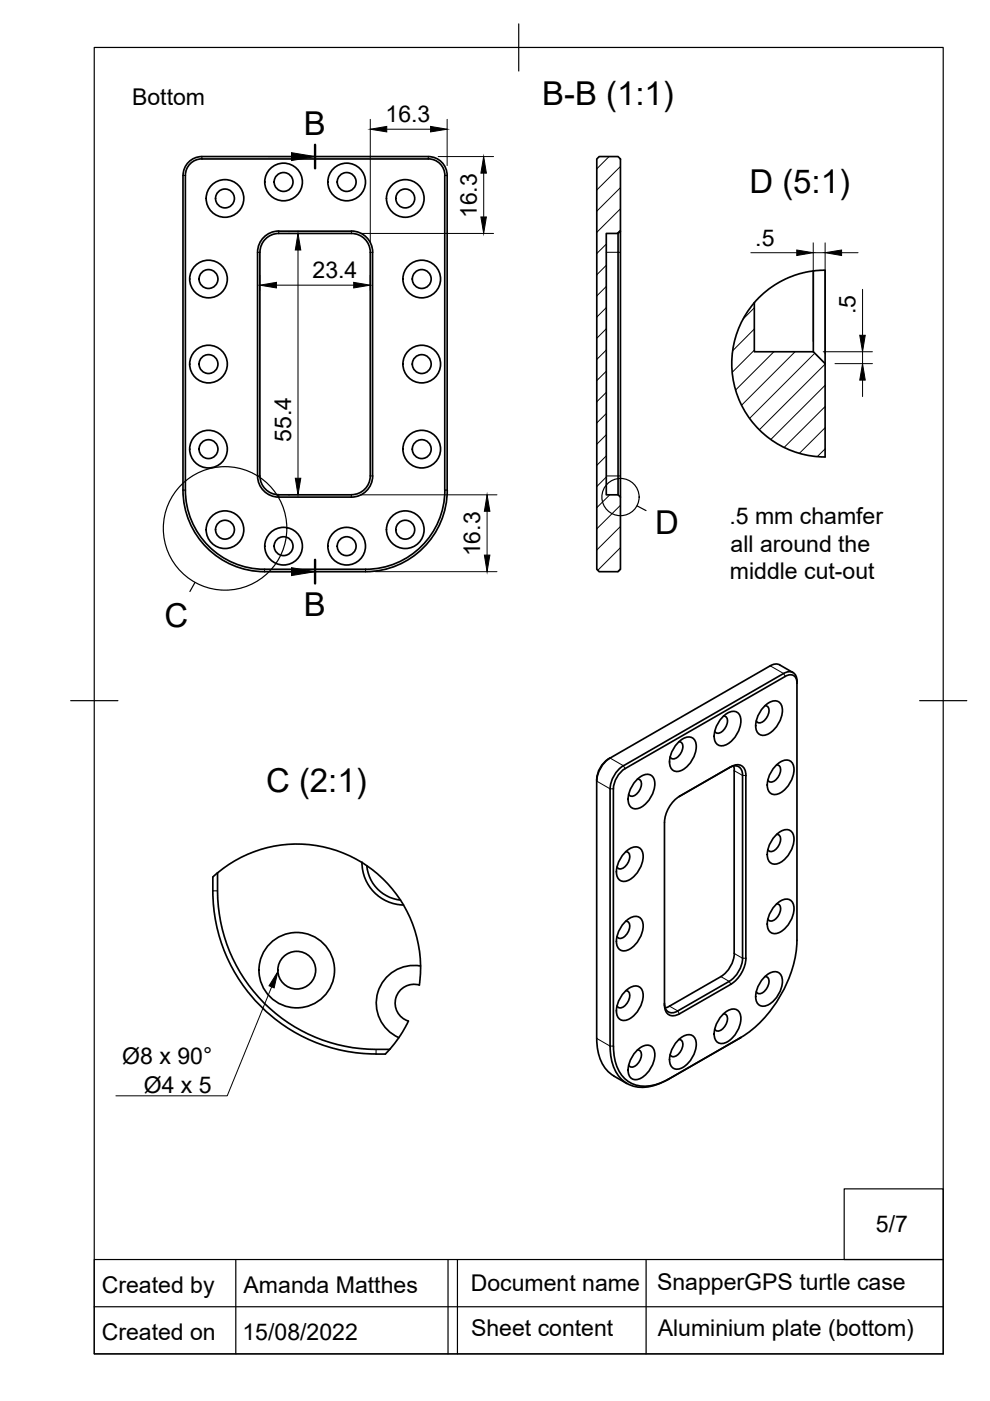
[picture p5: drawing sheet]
<svg xmlns="http://www.w3.org/2000/svg" width="210mm" height="297mm" viewBox="0 0 210 297" stroke-linecap="round" stroke-linejoin="round" font-family="sans-serif">
<!-- layer: Visible Narrow -->
<g fill="none" stroke="#000" stroke-width=".21">
<path d="M38.8 37.2h.5M42.8 33.2v.5M90.8 33.2v.5M94.3 37.2h.5M54.6 53.5h.5M59.1 49v.5M74.5 49v.5M78.5 53.5h.5M128.5 53.5h3.1M38.8 103.9h.5M54.6 100.9h.5M59.1 104.9v.5"/>
<path d="M74.5 104.9v.5M78.5 100.9h.5M94.3 103.9h.5M128.5 100.9h3.1M56.1 120.7v.5M77.5 120.7v.5M163.3 141.2l2.8 1.6 .4 .6M126.5 165.6l2.8 1.6h.7M129.3 160.7l2.9 1.7 .3 .6M144.1 168.8l-.1 .1M155 162.6l-.4 .2M155.7 163.4l1.7 1h.7"/>
<path d="M45.1 188.9h1M76.8 182.9h.1M141.9 213.3l1.8 1 .4 .7M152.8 207.1l1.8 1 .4 .6M155.7 202.1l1.7 1.1h.7M157.1 220l-.4 .2M79.7 222.5v1M126.5 220.2l2.8 1.6h.7M141.9 228.7l-.3 .2"/>
</g>
<!-- layer: Visible -->
<g fill="none" stroke="#000" stroke-width=".36">
<path d="M42.8 33.2h48a4 4 0 0 1 4 4v66.7a17.3 17.3 0 0 1-17.3 17.3M42.8 33.7h48M42.8 33.7a3.5 3.5 0 0 0-3.5 3.5v66.7a16.8 16.8 0 0 0 16.8 16.8h21.4M42.8 33.2a4 4 0 0 0-4 4v66.7a17.3 17.3 0 0 0 17.3 17.3h21.4M90.8 33.7a3.5 3.5 0 0 1 3.5 3.5v66.7a16.8 16.8 0 0 1-16.8 16.8M127 33.2h4l.6 .5v15.3l-.6 .5h-2.5v55.4h2.5l.6 .5v15.3l-.6 .5h-4l-.5-.5v-87zM55.1 53.5v47.4M55.1 53.5a4 4 0 0 1 4-4h15.4a4 4 0 0 1 4 4v47.4a4 4 0 0 1-4 4h-15.4a4 4 0 0 1-4-4M59.1 49h15.4M59.1 49a4.5 4.5 0 0 0-4.5 4.5v47.4a4.5 4.5 0 0 0 4.5 4.5h15.4a4.5 4.5 0 0 0 4.5-4.5M74.5 49a4.5 4.5 0 0 1 4.5 4.5M79 53.5v47.4"/>
<path d="M131 49.5v55.4M131.6 49v56.4M172.4 57.5v17.1M159.9 64.2a19.8 19.8 0 0 0-2.9 21.1 19.8 19.8 0 0 0 18 11.6M174.9 77.1l-2.5-2.5h-12.5v-10.4l2-2 1.6-1.3 2.3-1.4 2.8-1.2 3.1-.8 3.2-.2v39.6M143.7 157.5a2.54 2.54 0 0 1 3.3-.9 3.5 3.5 0 0 1 .1 3.8 5.1 5.1 0 0 1-3.6 3.2 1.67 1.67 0 0 1-1.5-2.1 6.3 6.3 0 0 1 1.7-4zM143.9 157.3a1.09 1.09 0 0 1 .8 1.7l-.2 .4a2.11 2.11 0 0 1-2 1.5l-.4-.4M153.1 152.1a2.54 2.54 0 0 1 3.4-1 3.5 3.5 0 0 1 .1 3.8 5.1 5.1 0 0 1-3.6 3.2 1.67 1.67 0 0 1-1.6-2 6.3 6.3 0 0 1 1.7-4zM153.4 151.8a1.09 1.09 0 0 1 .7 1.7l-.1 .5a2.11 2.11 0 0 1-2 1.4l-.5-.3M162 149.9a2.54 2.54 0 0 1 3.3-1 3.5 3.5 0 0 1 .1 3.8 5.1 5.1 0 0 1-3.6 3.2 1.67 1.67 0 0 1-1.6-2 6.3 6.3 0 0 1 1.8-4zM162.2 149.6a1.09 1.09 0 0 1 .7 1.7l-.1 .5a2.11 2.11 0 0 1-2 1.4l-.5-.3M165.3 141l2.8 1.6"/>
<path d="M165.3 141a1.94 1.94 0 0 0-2 .2l-34 19.5a5.5 5.5 0 0 0-2.8 4.9v54.6M166.1 142.8l-33.9 19.6M166.1 142.8a1.73 1.73 0 0 1 2.1-.2 1.73 1.73 0 0 1 .8 1.8v55M166.5 143.4l-34 19.6M166.5 143.4a1.51 1.51 0 0 1 1.8-.2 1.51 1.51 0 0 1 .7 1.6M129.3 167.2l.1 54.6a9.2 9.2 0 0 0 3.1 7.6 7.5 7.5 0 0 0 7.8 .2l16.8-9.6a26.3 26.3 0 0 0 11.9-20.6M129.4 160.7a6.3 6.3 0 0 0-2.9 4.9M130 167.2v54.6M132.2 162.3a6.3 6.3 0 0 0-2.8 4.9M132.5 163a5.5 5.5 0 0 0-2.4 4.2M134.9 165.4a2.54 2.54 0 0 1 3.3-.9 3.5 3.5 0 0 1 .2 3.8 5.1 5.1 0 0 1-3.6 3.2 1.67 1.67 0 0 1-1.6-2 6.3 6.3 0 0 1 1.7-4.1zM135.2 165.2a1.09 1.09 0 0 1 .7 1.7l-.2 .5a2.11 2.11 0 0 1-1.9 1.4l-.5-.4"/>
<path d="M144.1 168.8a7 7 0 0 0-3.2 5.5v38.8M154.6 162.7a1.73 1.73 0 0 1 2-.1 1.73 1.73 0 0 1 .8 1.8M155 162.6l-11 6.3M155 162.6a1.93 1.93 0 0 1 2.2-.3 1.93 1.93 0 0 1 .9 2.1M155.5 162.4l.2 1M155.7 163.4v38.7M157.4 164.4v38.8a6.3 6.3 0 0 1-2.8 4.9M158.1 164.4v38.8M164.4 177.2a2.54 2.54 0 0 1 3.3-1 3.5 3.5 0 0 1 .2 3.8 5.1 5.1 0 0 1-3.6 3.2 1.67 1.67 0 0 1-1.6-2 6.3 6.3 0 0 1 1.7-4zM164.4 162.4a2.54 2.54 0 0 1 3.3-.9 3.5 3.5 0 0 1 .2 3.8 5.1 5.1 0 0 1-3.6 3.2 1.67 1.67 0 0 1-1.6-2.1 6.3 6.3 0 0 1 1.7-4zM164.7 176.9a1.09 1.09 0 0 1 .7 1.7l-.2 .5a2.11 2.11 0 0 1-1.9 1.4l-.5-.4M164.7 162.2a1.09 1.09 0 0 1 .7 1.7l-.2 .4a2.11 2.11 0 0 1-1.9 1.5l-.5-.4"/>
<path d="M46.1 185.1a36.5 36.5 0 0 0 3.3 18.1 34 34 0 0 0 33.2 19.3M46.1 185l-1 1a34.9 34.9 0 0 0 36.6 37.5l.9-1M76.7 182.8l.1 .1M76.8 182.9a26.2 26.2 0 0 0-30.7 2.2M76.8 182.9h.1M76.8 182.9a9 9 0 0 0 8.8 9M76.8 182.9a26.3 26.3 0 0 1 12.1 26 4 4 0 0 0-4.9 2.6 4 4 0 0 0 2.6 5l-1.6 2.9-2.4 3.1M77.8 183.5a8 8 0 0 0 7.1 7.3M132.4 180.8a2.54 2.54 0 0 1 3.3-.9 3.5 3.5 0 0 1 .2 3.8 5.1 5.1 0 0 1-3.6 3.2 1.67 1.67 0 0 1-1.6-2.1 6.3 6.3 0 0 1 1.7-4zM132.4 195.6a2.54 2.54 0 0 1 3.3-1 3.5 3.5 0 0 1 .2 3.8 5.1 5.1 0 0 1-3.6 3.2 1.67 1.67 0 0 1-1.6-2 6.3 6.3 0 0 1 1.7-4zM132.7 180.6a1.09 1.09 0 0 1 .7 1.7l-.2 .5a2.11 2.11 0 0 1-1.9 1.4l-.5-.4M132.7 195.3a1.09 1.09 0 0 1 .7 1.7l-.2 .5a2.11 2.11 0 0 1-1.9 1.4l-.5-.3"/>
<path d="M164.4 191.9a2.54 2.54 0 0 1 3.3-.9 3.5 3.5 0 0 1 .2 3.8 5.1 5.1 0 0 1-3.6 3.1 1.67 1.67 0 0 1-1.6-2 6.3 6.3 0 0 1 1.7-4zM164.7 191.6a1.09 1.09 0 0 1 .7 1.7l-.2 .5a2.11 2.11 0 0 1-1.9 1.5l-.5-.4M89.2 204.8a8 8 0 0 0-9.1 5.6 8 8 0 0 0 4.5 9.6M132.4 210.3a2.54 2.54 0 0 1 3.3-.9 3.5 3.5 0 0 1 .2 3.8 5.1 5.1 0 0 1-3.6 3.2 1.67 1.67 0 0 1-1.6-2.1 6.3 6.3 0 0 1 1.7-4zM132.7 210.1a1.09 1.09 0 0 1 .7 1.7l-.2 .4a2.11 2.11 0 0 1-1.9 1.5l-.5-.4M153.1 215.2a2.54 2.54 0 0 1 3.4-.9 3.5 3.5 0 0 1 .1 3.8 5.1 5.1 0 0 1-3.6 3.2 1.67 1.67 0 0 1-1.6-2.1 6.3 6.3 0 0 1 1.7-4zM153.4 215a1.09 1.09 0 0 1 .7 1.7l-.1 .4a2.11 2.11 0 0 1-2 1.5l-.5-.4M154.6 208.1l-10.9 6.2a1.73 1.73 0 0 1-2 .2 1.73 1.73 0 0 1-.8-1.8M155 208.7l-10.9 6.2a1.93 1.93 0 0 1-2.3 .3 1.93 1.93 0 0 1-.9-2.1M155.7 202.1a6.3 6.3 0 0 1-2.8 4.9l-11 6.3-.9 .4M157.1 219.9l-.3 .3M158.1 203.2a7 7 0 0 1-3.1 5.5"/>
<path d="M162 207.3a2.54 2.54 0 0 1 3.3-1 3.5 3.5 0 0 1 .1 3.9 5.1 5.1 0 0 1-3.6 3.1 1.67 1.67 0 0 1-1.6-2 6.3 6.3 0 0 1 1.8-4zM162.2 207a1.09 1.09 0 0 1 .7 1.8l-.1 .4a2.11 2.11 0 0 1-2 1.5l-.5-.4M126.5 220.1a8.7 8.7 0 0 0 3.6 8M130.1 221.8a8.6 8.6 0 0 0 3.4 7.7 7.6 7.6 0 0 0 7.1-.1l1.3-.7M130.1 228.1l2.8 1.7M134.9 222.9a2.54 2.54 0 0 1 3.3-1 3.5 3.5 0 0 1 .2 3.8 5.1 5.1 0 0 1-3.6 3.2 1.67 1.67 0 0 1-1.6-2 6.3 6.3 0 0 1 1.7-4zM135.2 222.6a1.09 1.09 0 0 1 .7 1.7l-.2 .5a2.11 2.11 0 0 1-1.9 1.4l-.5-.4M143.7 220.6a2.54 2.54 0 0 1 3.3-.9 3.5 3.5 0 0 1 .1 3.8 5.1 5.1 0 0 1-3.6 3.2 1.67 1.67 0 0 1-1.5-2 6.3 6.3 0 0 1 1.7-4.1zM143.9 220.4a1.09 1.09 0 0 1 .8 1.7l-.2 .5a2.11 2.11 0 0 1-2 1.4l-.4-.4M156.8 220.1l-.1 .1"/>
<circle cx="60.1" cy="38.6" r="2"/>
<circle cx="60.1" cy="38.6" r="4"/>
<circle cx="73.5" cy="38.6" r="2"/>
<circle cx="73.5" cy="38.6" r="4"/>
<circle cx="44.2" cy="59.2" r="2"/>
<circle cx="44.2" cy="59.2" r="4"/>
<circle cx="47.7" cy="42.1" r="2"/>
<circle cx="47.7" cy="42.1" r="4"/>
<circle cx="85.9" cy="42.1" r="2"/>
<circle cx="85.9" cy="42.1" r="4"/>
<circle cx="89.4" cy="59.2" r="2"/>
<circle cx="89.4" cy="59.2" r="4"/>
<circle cx="44.2" cy="77.2" r="2"/>
<circle cx="44.2" cy="77.2" r="4"/>
<circle cx="89.4" cy="77.2" r="2"/>
<circle cx="89.4" cy="77.2" r="4"/>
<circle cx="44.2" cy="95.2" r="2"/>
<circle cx="44.2" cy="95.2" r="4"/>
<circle cx="89.4" cy="95.2" r="2"/>
<circle cx="89.4" cy="95.2" r="4"/>
<circle cx="47.7" cy="112.3" r="2"/>
<circle cx="47.7" cy="112.3" r="4"/>
<circle cx="60.1" cy="115.8" r="2"/>
<circle cx="60.1" cy="115.8" r="4"/>
<circle cx="73.5" cy="115.8" r="2"/>
<circle cx="73.5" cy="115.8" r="4"/>
<circle cx="85.9" cy="112.3" r="2"/>
<circle cx="85.9" cy="112.3" r="4"/>
<circle cx="62.9" cy="205.7" r="4"/>
<circle cx="62.9" cy="205.7" r="8"/>
</g>
<!-- layer: Border -->
<path d="M20 10.1h180v276.9h-180zM110 5.1v10M15 148.6h10M195 148.6h10" fill="none" stroke="#000" stroke-width=".25"/>
<!-- layer: TitleBlock -->
<path d="M179 252.1h21v14.9h-21zM20 267h180v20h-180zM20 277.1h180M50 267v20M95 267v20M97 267v20M137 267v20" fill="none" stroke="#000" stroke-width=".25"/>
<!-- layer: Annotations -->
<path d="M66.8 30.7v5M66.8 118.7v5" fill="none" stroke="#000" stroke-width=".51"/>
<path d="M56.8 33.2h5M56.8 121.2h5M57.6 209.2l-9.4 23.1h-23.6" fill="none" stroke="#000" stroke-width=".21"/>
<path d="M61.8 32.4l5 .8-5 .8zM61.8 120.4l5 .8-5 .8zM58.9 206l-.8 3.5-1.1-.5z" fill="#000" stroke="#000" stroke-width=".21"/>
<g fill="none" stroke="#000" stroke-width=".25">
<path d="M135 107.2l2 1.1M41.3 123.5l-1 1.9"/>
<circle cx="47.7" cy="112" r="13.1"/>
<circle cx="131.6" cy="105.4" r="3.9"/>
</g>
<!-- layer: Hatching -->
<g fill="none" stroke="#000" stroke-width=".21">
<path d="M129.1 33.2l-2.6 2.6M131.6 35.3l-5.1 5M131.6 39.8l-5.1 5M128.5 51.8l-2 1.9M128.5 56.2l-2 2.1M131.6 44.3l-5.1 5M131.6 48.8l-.8 .7M128.5 60.7l-2 2M128.5 65.2l-2 2M128.5 69.7l-2 2M128.5 74.2l-2 2M128.5 78.7l-2 2"/>
<path d="M159.9 65.3l-2.4 2.4M159.9 69.8l-4.6 4.6M159.9 74.2l-4.7 4.7M164.1 74.6l-8.1 8.1M168.6 74.6l-11.4 11.3M172.7 74.9l-13.8 13.8M174.9 77.2l-13.9 13.9M128.5 83.2l-2 2M128.5 87.7l-2 2M128.5 92.2l-2 2M128.5 96.7l-2 2M174.9 81.7l-11.5 11.5"/>
<path d="M174.9 86.2l-8.7 8.7M174.9 90.7l-5.4 5.4M174.9 95.2l-1.6 1.6M128.5 101.1l-2 2.1M129.3 104.9l-2.8 2.7M131.6 107.1l-5.1 5M131.6 111.6l-5.1 5M131.6 116.1l-4.9 4.8M131.6 120.6l-.7 .6"/>
</g>
<!-- layer: Dimensions -->
<g fill="none" stroke="#000" stroke-width=".21">
<path d="M78.5 25.3v26.1M82 27.4h9.3M92.9 33.2h11.7M94.8 25.3v9.8M102.6 36.7v9.3M55.1 58.4v3.1M61.1 49.5h.4M63.2 53v48.4M76.6 49.5h28M78.5 58.4v3.1M159.2 53.6h9.7M172.4 51.5v21"/>
<path d="M172.4 53.6h2.5M174.9 51.5v23.5M178.4 53.6h3.5M58.6 60.5h16.4M174.5 74.6h10.5M177 77.1h8M182.9 61.3v9.8M182.9 74.6v2.5M182.9 80.6v3.5M61.1 104.9h.4M76.6 104.9h28.8M103.3 108.4v9.3"/>
<path d="M79.6 121.2h25.8"/>
</g>
<g fill="#000" stroke="#000" stroke-width=".21">
<path d="M78.5 27.4l3.5-.6v1.2zM91.3 26.8l3.5 .6-3.5 .6zM102.6 33.2l.5 3.5h-1.1zM55.1 60.5l3.5-.6v1.2zM63.2 49.5l.6 3.5h-1.2zM75 59.9l3.5 .6-3.5 .6zM102 46h1.1l-.5 3.5zM168.9 53l3.5 .6-3.5 .6zM174.9 53.6l3.5-.6v1.2zM182.3 71.1h1.2l-.6 3.5zM182.9 77.1l.6 3.5h-1.2zM62.6 101.4h1.2l-.6 3.5z"/>
<path d="M103.3 104.9l.6 3.5h-1.2zM102.7 117.7h1.2l-.6 3.5z"/>
</g>
<g font-size="7">
<text x="114.9" y="22.4">B-B (1:1)</text>
<text x="64.4" y="28.7">B</text>
<text x="158.9" y="41">D (5:1)</text>
<text x="138.9" y="113.2">D</text>
<text x="64.4" y="130.7">B</text>
<text x="34.9" y="133">C</text>
<text x="56.4" y="168">C (2:1)</text>
</g>
<g font-size="4.9">
<text x="28" y="22.2">Bottom</text>
<text x="81.7" y="25.9">16.3</text>
<text x="101.1" y="46.3" transform="rotate(-90 101.1 46.3)">16.3</text>
<text x="160.1" y="52.1">.5</text>
<text x="66.3" y="59">23.4</text>
<text x="181.4" y="66.6" transform="rotate(-90 181.4 66.6)">.5</text>
<text x="61.7" y="93.7" transform="rotate(-90 61.7 93.7)">55.4</text>
<text x="154.6" y="111.2">.5 mm chamfer</text>
<text x="101.8" y="118" transform="rotate(-90 101.8 118)">16.3</text>
<text x="154.9" y="117">all around the</text>
<text x="154.7" y="122.9">middle cut-out</text>
<text x="25.9" y="225.7">Ø8 x 90°</text>
<text x="30.5" y="231.6">Ø4 x 5</text>
<text x="185.7" y="261.1">5/7</text>
<text x="21.6" y="274.2">Created by</text>
<text x="51.6" y="274.1">Amanda Matthes</text>
<text x="99.8" y="273.7">Document name</text>
<text x="139.3" y="273.6">SnapperGPS turtle case</text>
<text x="21.6" y="284">Created on</text>
<text x="51.4" y="284.2">15/08/2022</text>
<text x="99.9" y="283.2">Sheet content</text>
<text x="139.4" y="283.3">Aluminium plate (bottom)</text>
</g>
</svg>
